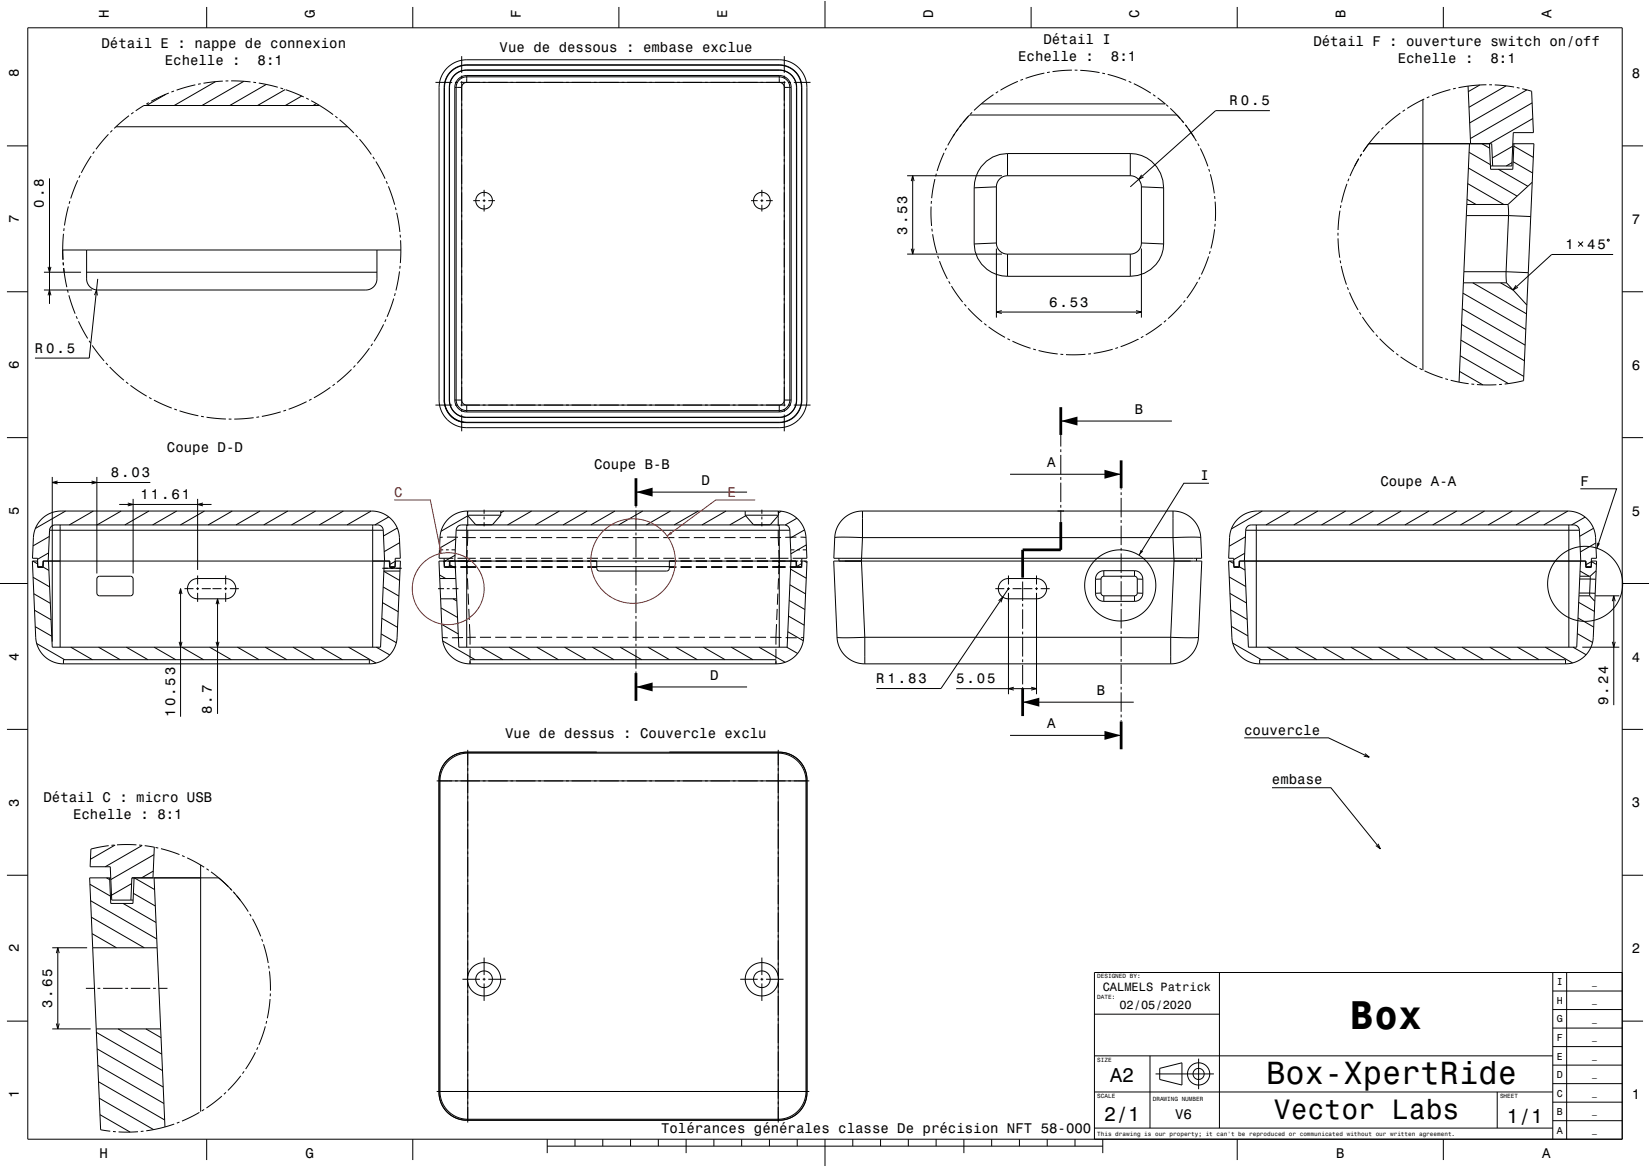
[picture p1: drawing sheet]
<svg xmlns="http://www.w3.org/2000/svg" width="594mm" height="420mm" viewBox="0 0 594 420" stroke-linecap="round" stroke-linejoin="round" font-family="sans-serif">
<g fill="none" stroke="#000" stroke-width=".36">
<path d="M10 10h574v400h-574zM74.4 2.5v7.5M148.6 2.5v7.5M222.8 2.5v7.5M297 0v10M371.2 2.5v7.5M445.4 2.5v7.5M519.6 2.5v7.5M51.8 38l-2.9 1.9M51.8 38h63.3M51.8 38h.1M53.6 36.9l-.9 .5"/>
<path d="M59.7 33.9l-7 4.1M60.8 33.5l-6.4 3M62.6 32.8l-.9 .3M70.3 30.5l-6.7 1.9M72.3 30.1l-1 .2M77.5 29.4l-14.8 8.6M80.2 29.2l-6.9 .8M82.2 29.1h-1M83.2 29.1l7 .4M87.8 29.3l-15.1 8.7M91.2 29.6l1 .1M93.2 29.9l6.8 1.5"/>
<path d="M95.9 30.4l-13.2 7.6M101 31.7l.9 .3M102.6 32.2l-9.9 5.8M102.9 32.3l6.5 2.6M108.6 34.6l-5.9 3.4M110.3 35.3l.8 .5M112 36.2l3.1 1.8M113.9 37.3l-1.2 .7M115.1 38l4.8 3.2M156.8 29.7h6M159.9 31.5h.1M159.9 31.5v112.5"/>
<path d="M160 31.5v112.5M161 24.4l1.4-1.1 1.8-1 3.6-.8h112.8l2 .2 1.9 .6 1.7 1 1.4 1.2 2.1 3.1 .8 3.7v112.7l-.2 2-.6 1.9-.9 1.6-1.3 1.6-3.1 2-3.7 .8h-112.7l-2-.2-1.9-.6-3.1-2.1-1.2-1.4-.9-1.8-.6-1.9-.2-2v-112.5l.7-3.7 .9-1.7zM161.7 31.5h.1M161.7 31.5v112.5M161.8 31.5v112.5M163.7 31.5v112.5M163.8 29.7h1M165.3 28.8l1.3-.9 1.4-.2h112.5a3.8 3.8 0 0 1 3.8 3.8v112.5a3.8 3.8 0 0 1-3.8 3.8h-112.5a3.8 3.8 0 0 1-3.8-3.8v-112.5l.3-1.5zM165.8 29.7h117M166.2 20.2v6M166.2 27.2v1M166.2 29.2v117"/>
<path d="M168 23.3a8.1 8.1 0 0 0-8.1 8.2M168 25.2a6.3 6.3 0 0 0-6.3 6.3M168 25.3a6.2 6.2 0 0 0-6.2 6.2M168 23.5a8 8 0 0 0-8 8M168 27.2a4.3 4.3 0 0 0-4.3 4.3M168 27.2v2.5l-1.3 .5-.5 1.3h-2.5M168 23.3v.2M168 25.2v.1M168 27.2h112.5M168 23.3h112.5M168 25.2h112.5M168 25.3h112.5"/>
<path d="M168 23.5h112.5M280.5 27.2a4.3 4.3 0 0 1 4.3 4.3M280.5 23.3a8.1 8.1 0 0 1 8.2 8.2M280.5 25.2a6.3 6.3 0 0 1 6.3 6.3M280.5 25.3a6.2 6.2 0 0 1 6.2 6.2M280.5 23.5a8 8 0 0 1 8 8M280.5 27.2v2.5h.6a1.8 1.8 0 0 1 1.2 1.8h2.5M280.5 23.3v.2M280.5 25.2v.1M282.3 20.2v6M282.3 27.2v1M282.3 29.2v117"/>
<path d="M283.8 29.7h1M284.8 31.5v112.5M285.8 29.7h6M286.7 31.5h.1M286.7 31.5v112.5M286.8 31.5v112.5M288.5 31.5h.2M288.5 31.5v112.5M288.7 31.5v112.5M353.3 37.4l-2.6 2.3M353.3 37.4h66.2M357.7 34.1l-4.4 3.3"/>
<path d="M359.3 33l-.8 .5M366.4 29.3l-6.2 3.1M368.3 28.5l-.9 .4M376 26.3l-6.8 1.9M377.9 25.9l-1 .2M385.9 25.2l-7 .6M386.9 25.2l1 .1M388.9 25.3l6.9 .8M396.8 26.3l1 .2M398.8 26.8l6.6 2.1M406.3 29.3l1 .4M408.2 30.1l6.1 3.4"/>
<path d="M415.1 34.1l.8 .5M416.7 35.2l2.8 2.2M419.5 37.4h.1M419.8 37.7l.8 .6M421.3 39l4.8 5.1M457.2 39.8h-19.6l-30.7 27.5M505.8 39.5l-.9 .6M512.2 35.9v97.3M512.7 35.6l-6.1 3.4M514.6 34.8l-1 .4M522.1 32.2l-6.6 2.2M524.1 31.8l-1 .2"/>
<path d="M528.5 31l-3.4 .6M528.5 31l.9 20.7M532.7 30.6l-4.1 2.4M535.1 30.5l-6.6 .5M536.1 30.5h1M538.1 30.6l7 .7M542.2 30.9l-13.4 7.7M546 31.5l1 .2M548 31.9l3.4 .9 .6 14.9h-7.2l-.5 12h-7.7M549.7 32.4l-20.6 11.8M551.6 37l-22.3 12.9M2.5 52.5h7.5"/>
<path d="M32.8 56.2l-3.5 6M34 54.5l-.6 .8M39 48.3l-4.5 5.4M40.4 46.9l-.7 .7M41.7 45.6h83.4M46.4 41.6l-5.3 4.6M48 40.4l-.8 .6M120.7 41.9l.8 .6M122.3 43.1l5.1 4.8M128.1 48.6l.7 .7M129.4 50.1l4.3 5.5M134.2 56.5l.6 .8"/>
<path d="M135.3 58.1l3.3 6.2M339.9 55l-2.5 6.5M340.7 53.2l-.4 .9M342.9 49.3v.1M343.7 48.2l-.6 .8M344.9 46.4l-3.7 5.9M346.1 44.8l-.6 .8M348.6 41.9l-4.4 5.5M350 40.4l-.7 .8M362.7 55.3a12.1 12.1 0 0 0-12 12.3M362.7 55.3v7.9M362.7 55.3h44.2"/>
<path d="M406.9 55.3a12.1 12.1 0 0 1 12 12.3M406.9 55.3v7.9M424.9 42.7l-1.2-1.3h-74.7l-2.3 2.6M425.5 43.4l.7 .8M426.7 44.9l.6 .8M426.8 45l3.9 5.8M427.9 46.5l2 2.9M431.2 51.7l.5 .8M432.1 53.4l2.7 6.5M487.7 59.7l1.4-2.6-3.1 6.3M490.2 55.4l-.5 .9M492.8 51.7l-2.1 2.9"/>
<path d="M492.8 51.7h44.2l.4 8M496.6 47.2l-3.8 4.5M498 45.8l-.7 .7M504.1 40.7l-5.4 4.4M528.9 54.8l7.6 4.5M529 51.7l-2 46.1M533.5 51.7l2.8 1.6M536.2 51.7l.4 9.2h8l.4-9.2M544.3 58.5l-2 1.2M544.6 52.6l-7.4 4.3M544.6 51.7h7.6l-.6 13.9M544.7 58.2l7 4.1"/>
<path d="M545 52.6l7 4M551.8 42.7l-15.7 9M584 52.5h7.5M24.6 74.3l-1.4 6.9M25.2 72.4l-.3 .9M28 64.9l-2.5 6.5M28.8 63.1l-.4 .9M139 65.2l.4 .9M139.8 67.1l2.3 6.6M142.3 74.6l.3 1M142.8 76.6l1.2 6.9M170.4 72.2h2.4"/>
<path d="M173.8 72.2h1M174.3 68.3v2.4M174.3 71.7v1M174.3 73.7v2.4M175.8 72.2h2.4M270.4 72.2h2.4M273.8 72.2h1M274.3 68.3v2.4M274.3 71.7v1M274.3 73.7v2.4M275.8 72.2h2.4M326.6 63.2h34.1"/>
<path d="M328 65.2l.6-2 .5 2M328.6 63.2v28.3M335.2 74.3l.2 7M335.3 72.3l-.1 1M336.6 64.4l-1.2 6.9M337.1 62.5l-.3 1M350.7 67.6v20.2M358.7 67.3v20.2M358.7 67.3l-8 .3M362.7 63.2a4 4 0 0 0-4 4.1M362.7 63.2h44.2M406.9 63.2a4 4 0 0 1 4 4.1"/>
<path d="M410.9 67.3v20.2M410.9 67.3l8 .3M411 62.9l-1.1 1.7 1.8-.9M418.9 67.6v20.2M435.2 60.8l.2 1M435.7 62.7l1.4 6.9M437.3 70.6l.1 1M437.5 72.6v7M482.4 75.8l-.7 7M482.7 73.9l-.1 .9M484.9 66.2l-2 6.7M485.6 64.3l-.4 .9"/>
<path d="M527.9 77.6h15.2M528.1 73.6h14.8M528.1 71.7l3.3 1.9M528.4 66.1l13 7.5M528.6 60.5l17.6 10.1M539.4 60.9l10.6 6.1M542.9 73.6l.2 4M543.1 77.6l-.9 20.2M543.1 77.6l8 .3M551.6 65.6l-8.7 8M551.6 65.6l-1.9 44.2M15.8 98h13.4"/>
<path d="M22.6 90l.1 3.5M22.6 90h121.7M22.7 94.5l.1 1M22.8 84.1l-.2 5.9M23.1 82.2l-.1 .9M23.1 98l-.2-1.5 1.2 6.9M31.2 90v10.4a4 4 0 0 0 4 4h96.5a4 4 0 0 0 4-4v-10.4M31.2 98h104.5M143.8 97.7l-1.3 6.9M144 95.7l-.1 1M144.1 84.5v1M144.2 86.5l.1 3.5"/>
<path d="M144.3 90l-.2 4.7M326.6 91.5h34.1M328 89.5l.6 2 .5-2M335.5 82.3l.1 1M335.7 84.3l1.6 6.8M337.6 92.1l.3 .9M338.2 94l2.9 6.4M350.7 87.8a11.9 11.9 0 0 0 12 11.6M358.7 87.5a4 4 0 0 0 4 4M358.7 89.5v24.8M358.7 87.5l-8 .3M362.7 91.5h44.2"/>
<path d="M362.7 91.5v7.9M362.7 99.4h44.2M406.9 91.5v7.9M410.9 87.5a4 4 0 0 1-4 4M410.9 89.5v24.8M410.9 87.5l8 .3M418.9 87.8a11.8 11.8 0 0 1-12 11.6M432 99.7l-.4 .9M435.1 92.3l-2.6 6.5M435.7 90.4l-.3 .9M437.2 82.6l-1.3 6.8M437.4 80.6l-.1 1"/>
<path d="M481.7 83.8v1M481.7 85.8l.6 6.9M482.5 93.7l.1 1M482.8 95.7l1.9 6.7M527 97.8l-.2 4M527 97.8h15.2M542.2 97.8l.1 4M542.2 97.8l8 .3M568.1 87l1.8 1.7M569.9 87l-1.8 1.7M578.6 86.3l.5-.2 .2 .5-.4 .2zM580.7 91.6h-22.1l-13.9 12.7"/>
<path d="M2.5 105h7.5M15.8 104.4h17.4M24.3 104.3l.2 1M24.8 106.3l2.3 6.6M27.4 113.8l.4 .9M28.2 115.6l3.4 6.2M138.1 116.7l-3.4 6.1M139 114.9l-.5 .9M141.7 107.4l-2.3 6.6M142.3 105.5l-.3 1M341.5 101.2l.5 .9M342.5 103l4 5.7"/>
<path d="M347.2 109.5l.6 .7M348.5 111l5.1 4.8M354.3 116.4l.8 .7M355.9 117.7l5.9 3.7M358.7 112.3h52.2M360.6 111.8l-1.9 .5 1.9 .5M409 111.8l1.9 .5-1.9 .5M418.2 116.6l-5.7 4M419.8 115.3l-.8 .7M425.4 109.7l-4.9 5M426.7 108.1l-.7 .8M431.1 101.4l-3.8 5.9"/>
<path d="M485.1 103.4l.3 .9M485.8 105.2l3.1 6.3M489.4 112.4l.5 .8M490.5 114.1l4.2 5.6M526.2 116.8l22.6 13M526.4 111.1l22.6 13.1M526.7 105.5l22.6 13.1M526.8 101.8l-1.5 35.7M526.8 101.8h15.5M530.2 101.8l19.3 11.1M540.2 101.8l4.6 2.6M542.3 101.8l7.4 8"/>
<path d="M545.8 102.7l-1.1 1.6 1.8-.9M549.7 109.8l-1.2 27.2-6.8 1.2M584 105h7.5M32.1 122.7l.5 .8M33.2 124.3l4.3 5.6M38.1 130.6l.7 .7M39.5 132.1l5.1 4.7M45.4 137.5l.8 .6M47 138.7l5.8 3.9M118.9 139.4l-5.9 3.8M120.5 138.2l-.8 .6M126.5 133l-5.2 4.6"/>
<path d="M127.9 131.5l-.7 .7M133 125.3l-4.4 5.5M134.1 123.7l-.5 .8M362.7 121.9l.9 .5M364.5 122.8l6.5 2.5M372 125.6l.9 .3M373.9 126.2l6.9 1.2M381.8 127.5l1 .1M390.8 127.5l-7 .1M392.7 127.3l-1 .1M400.6 125.7l-6.9 1.5M402.5 125.1l-1 .3"/>
<path d="M409.8 122l-6.4 2.8M411.6 121.1l-.9 .4M495.3 120.4l.7 .8M496.7 121.9l5.1 4.7M502.6 127.2l.8 .6M504.2 128.4l6 3.7M511 132.6l.9 .4M512.8 133.5l6.6 2.5M520.3 136.3l1 .3M522.2 136.8l3.1 .7M525.3 137.5l3.4 .6M525.4 133.7l8.4 4.8"/>
<path d="M525.7 128l17.3 10M525.9 122.4l22.7 13.1M529.7 138.2l1 .1M531.7 138.4l7 .1M540.7 138.3l-1 .1M2.5 157.5h7.5M53.7 143.1l.8 .4M55.4 144l6.4 2.9M62.7 147.2l1 .3M64.6 147.9l6.8 1.7M72.4 149.8l1 .2M74.4 150.2l6.9 .6"/>
<path d="M82.3 150.8h1M91.3 150.3l-7 .5M93.3 150l-1 .2M101.1 148.2l-6.8 1.7M103 147.6l-1 .3M110.4 144.6l-6.5 2.7M112.1 143.6l-.8 .5M156.8 145.8h6M159.9 144a8.1 8.1 0 0 0 8.1 8.1M159.9 144h.1M160 144a8 8 0 0 0 8 8M161.7 144a6.3 6.3 0 0 0 6.3 6.3"/>
<path d="M161.7 144h.1M161.8 144a6.2 6.2 0 0 0 6.2 6.2M163.7 144a4.3 4.3 0 0 0 4.3 4.3M163.7 144h2.5l.6 1.3 1.2 .5v2.5M163.8 145.8h1M165.8 145.8h117M166.2 147.2v1M166.2 149.2v6M168 150.2v.1M168 152v.1M168 148.3h112.5M168 152.1h112.5"/>
<path d="M168 150.3h112.5M168 150.2h112.5M168 152h112.5M280.5 150.2v.1M280.5 152v.1M282.3 147.2v1M282.3 149.2v6M283.8 145.8h1M284.8 144a4.3 4.3 0 0 1-4.3 4.3M284.8 144h-2.5l-.2 .8a1.8 1.8 0 0 1-1.6 1v2.5M285.8 145.8h6M286.7 144h.1"/>
<path d="M286.7 144a6.2 6.2 0 0 1-6.2 6.2M286.8 144a6.3 6.3 0 0 1-6.3 6.3M288.5 144a8 8 0 0 1-8 8M288.5 144h.2M288.7 144a8.1 8.1 0 0 1-8.2 8.1M381.9 156.5v4.2M381.9 151.5h40M584 157.5h7.5M18.8 171.7v59.2M34.9 171.7v34.7M47.9 179.6v26.8M71.1 179.6v25.5"/>
<path d="M228.9 177.1h40M363.6 170.7h40M381.9 161.7v1M381.9 163.7v7M381.9 171.7v1M381.9 173.7v7M403.6 175.7v.5M403.6 177.2v1M403.6 179.2v7M435.2 173.9h-9l-16.1 25.9M568.9 175.9h13.1l-7.1 21.4M17.5 199l-4 2.3"/>
<path d="M17.7 193.1l-5.8 3.4M17.8 190.8l.7-1.3 1.3-.6h116.2l1.4 .6 .6 1.3M17.8 190.8h120.2M17.8 190.8l-.4 11.1M21.6 188.9v44M23.6 183.9l-10.9 6.3M33.6 183.9l-8.7 5M43.6 183.9l-8.7 5M53.6 183.9l-8.7 5M63.6 183.9l-8.7 5M73.6 183.9l-8.7 5M83.6 183.9l-8.7 5"/>
<path d="M93.6 183.9l-8.7 5M103.6 183.9l-8.7 5M113.6 183.9l-8.7 5M123.6 183.9l-8.7 5M133.6 183.9l-8.7 5M134.2 188.9v44M138 190.8l.5 11.1M139.9 186l-5 2.9M143 190l-4.9 2.9M143.9 195.3l-5.6 3.2M158.2 197.9h1.4M158.4 193.5l-.3 7.4h5.1"/>
<path d="M159.4 193.3l-1 .2M160.6 197.9h1M160.9 193.3l4 .1M162.6 197.9h1.3M163.8 199.8l-3.9 2.3M164.1 193.9l-5.9 3.4M164.2 190.8l.6-1.3 1.4-.6h116.2l1.3 .6 .6 1.3M164.2 190.8h120.1M164.2 190.8l-.5 11.1M166.4 193.4l2 .1M168 188.9v44M168.2 198l-.1 2.9"/>
<path d="M168.3 183.9l-3.7 .8-3.1 2-2.2 3-.6 1.9-.3 1.9M168.3 183.9h112M168.3 185.4h12M168.3 185.4l3 3.5M168.3 183.9v1.5M168.4 193.5h2.9M168.4 183.9v.9M168.4 185.8v3.5M168.4 190.8v2.7M168.4 193.5l-.1 3M168.4 185.6l-9.6 5.6M171.3 188.9h.1"/>
<path d="M172.8 193.5h4M174.3 183.4v1.5M174.3 185.9v1M174.3 187.9v1.5M177.3 188.9h.1M178.3 193.5h4M180.3 185.4l-3 3.5M180.3 183.9v1.5M181.4 183.9l-1.1 .7M183.8 193.5h4M189.3 193.5h4M191.4 183.9l-8.7 5"/>
<path d="M194.8 193.5h4M200.3 193.5h4M201.4 183.9l-8.7 5M205.8 193.5h4M211.3 193.5h4M211.4 183.9l-8.7 5M216.8 193.5h4M221.4 183.9l-8.7 5M222.3 193.5h4M227.8 193.5h4M228.9 182.1v.6M228.9 183.7v7"/>
<path d="M228.9 191.7v1M228.9 193.7v7M231.4 183.9l-8.7 5M233.3 193.5h4M238.8 193.5h4M241.4 183.9l-8.7 5M244.3 193.5h4M249.8 193.5h4M251.4 183.9l-8.7 5M255.3 193.5h4M260.8 193.5h4M261.4 183.9l-8.7 5"/>
<path d="M266.3 193.5h4M268.3 185.4h12M268.3 183.9v1.5M268.3 185.4l3 3.5M268.4 185.6l-5.7 3.3M271.3 188.9h.1M271.8 193.5h4M274.3 183.4v1.5M274.3 185.9v1M274.3 187.9v1.5M277.3 193.5h2.9M277.3 188.9h.1"/>
<path d="M280.2 183.9v.9M280.2 185.8v3.5M280.2 190.8v2.7M280.2 193.5l.1 3M280.3 183.9l1.9 .2 1.9 .6 3.1 2.1 2.1 3.1 .9 3.6M280.3 183.9v1.5M280.3 185.4l-3 3.5M280.4 198l.1 2.9M280.5 188.9v44M281.2 193.4l-1 .1M281.3 184l-1 .6M284.3 190.8l.5 11.1"/>
<path d="M284.6 197.9h1.4M286.7 193.3l-4 .1M286.9 186.5l-4.2 2.5M287 197.9h1M288.2 193.3l2 .2M289 197.9h1.4M289.6 190.7l-5.1 3M290.2 193.5l.3 7.4h-5.1M290.3 196.1l-5.6 3.2M300.5 193.5h10M300.5 193.5l-.3 7.4h132.4l-.3-7.4M310.5 183.9l-3.7 .7-3.1 2-1.3 1.5-1 1.7-.9 3.7"/>
<path d="M310.5 183.9h111.8M310.5 183.9v9.6M310.5 193.5h111.8M310.5 193.5l-.4 8.4 1.2 27.5M381.9 181.7v1M381.9 183.7v4.2M403.6 187.2v1M403.6 189.2v7M403.6 197.2v1M403.6 199.2v7M422.3 183.9l3.7 .7 3.1 2 1.3 1.5 1 1.8 .9 3.6M422.3 193.5h10"/>
<path d="M422.3 183.9v9.6M422.3 193.5l.3 8.4-1.2 27.5M448.1 199.1l-3.9 2.3M448.4 193.2l-5.9 3.4M448.5 190.8l.6-1.3 1.4-.6h116.1l1.4 .6 .6 1.3M448.5 190.8l-.5 11.1M448.5 190.8h120.1M452.3 188.9v44M454.4 183.9l-11.1 6.5M464.4 183.9l-8.6 5M474.4 183.9l-8.6 5M484.4 183.9l-8.6 5"/>
<path d="M494.4 183.9l-8.6 5M504.4 183.9l-8.6 5M514.4 183.9l-8.6 5M524.4 183.9l-8.6 5M534.4 183.9l-8.6 5M544.4 183.9l-8.6 5M554.4 183.9l-8.6 5M564.4 183.9l-113.5 .2-2.6 .8-2.5 1.7-1.8 2.3-1.1 2.6-.6 9.4h1.8l.2 3h1.9M564.4 183.9l3 .5 2.9 1.4 2.1 2.1 1.5 2.9 .5 2.4 .3 7.7h-1.8l-.1 3h-1.9M564.4 183.9l-8.6 5M564.8 188.9v44M568.6 190.8l.5 11.1"/>
<path d="M570.6 186.1l-4.8 2.8M573.7 190.1l-5 2.9M574.5 195.4l-5.6 3.2M0 210h10M11.8 201.9l1.7 1M11.9 207.8l6 3.4M12.2 213.7l5.9 3.4M12.4 219.6l6 3.5M13.5 201.9l.1 2.3h2l.1-2.3M13.6 201.9h-1.9l1.2 27.5 .2 1.9 1.3 3 2.4 2.6 2.8 1.5 3.2 .5M15.4 203.9l.1-2h124.9v2M15.6 204.1l2 1.2"/>
<path d="M15.6 203.9h-2l-.1-3h-1.8l.3-7.7 .5-2.4 1.5-2.9 2.2-2.1 2.9-1.4 2.9-.5 113.6 .2 2.8 .9 2.2 1.6 1.9 2.4 1 2.5 .6 9.4h-1.8l-.1 3h-2M17.5 201.9l1.3 31h118.2l1.4-31M35.2 207.7l.7-.3 11.6 .1 .4 .9-.1 5.6-.9 .4-11.6-.1-.4-.9v-5.1zM66.4 211.9h3.2M68.5 209.4l1.2-.9 1.2-.3h10.3a3.6 3.6 0 0 1 3.7 3.7 3.6 3.6 0 0 1-3.7 3.6h-10.1a3.6 3.6 0 0 1-3.3-2.2 3.6 3.6 0 0 1 .7-3.9zM70.6 211.9h1M71.1 207.1v3.3M71.1 211.4v1M71.1 213.4v3.2M72.6 211.9h3.3M76.5 211.9h3.2M80.7 211.9h1"/>
<path d="M81.2 207.1v3.3M81.2 211.4v1M81.2 213.4v3.2M82.7 211.9h3.3M137.6 204.5h7M137.7 216.9l5.7 3.3M137.9 211.3l5.7 3.2M138.2 205.6l5.7 3.3M138.2 205.5h5.8M140.2 201.9l.1 2.3h2l.1-2.3M142.3 202l-1.9 1.1M142.3 201.9h1.9l-1.2 27.5-.3 2-1.3 2.9-2.2 2.4-2.8 1.6-3.4 .6"/>
<path d="M157.7 211.9h2.2M158.2 206.9l2.2 1.3M158.3 208.2h5.8M158.6 215.5h5.8M158.8 218.8l5.9 3.4M159.6 201.9l.2 .2M159.8 201.9l.1 2.3h4.3M159.9 200.9l.1 3h4.2M160.9 211.9h1M161.8 201.9l-.1 2M162 203.3l1.9 1.2M162 201.9l-.1 2.3"/>
<path d="M162.9 211.9h2.1M163.1 215.5l1.4 .8M163.8 201.9l1.4 31h118.2l1.3-31M164.7 200.9h6.6M165.7 204.2h5.7M165.7 203.9h5.7M168 201.9l.2 4.8M168.3 208.1l.2 4M168.5 213.6l.2 4M168.8 219.1l.1 4M172.8 200.9h4M172.9 203.9h4"/>
<path d="M172.9 204.2h4M178.3 200.9h4M178.4 203.9h4M178.4 204.2h4M183.8 200.9h4M183.9 203.9h4M183.9 204.2h4M189.3 200.9h4M189.4 203.9h4M189.4 204.2h4M194.8 200.9h4M194.9 203.9h4"/>
<path d="M194.9 204.2h4M200.3 200.9h4M200.4 203.9h4M200.4 204.2h4M205.8 200.9h4M205.9 203.9h4M205.9 204.2h4M211.3 200.9h4M211.4 203.9h32.1M211.4 204.2h3.4M214.8 201.9l.1 2.9 .4 .6 .5 .1h24.4l.7-.7 .1-2.9M216.8 200.9h4"/>
<path d="M222.3 200.9h4M227.8 200.9h4M228.9 201.7v1M228.9 203.7v7M228.9 211.7v1M228.9 213.7v7M233.3 200.9h4M238.8 200.9h4M241 204.2h2.5M244.3 200.9h4M245 203.9h4M245 204.2h4"/>
<path d="M249.8 200.9h4M250.5 203.9h4M250.5 204.2h4M255.3 200.9h4M256 203.9h4M256 204.2h4M260.8 200.9h4M261.5 203.9h4M261.5 204.2h4M266.3 200.9h4M267 203.9h4M267 204.2h4"/>
<path d="M271.8 200.9h4M272.5 203.9h4M272.5 204.2h4M277.3 200.9h6.6M278 203.9h4.8M278 204.2h4.8M279.8 219.1l-.2 4M280 213.6l-.2 4M280.3 208.1l-.2 4M280.5 201.9l-.2 4.8M284.1 216.1l5.7 3.3M284.4 210.5l5.6 3.2"/>
<path d="M284.6 204.8l5.7 3.3M286.5 201.9l.1 2.3M286.7 201.9l.1 2M287.4 201.9h-129.4l1.2 27.5M288 201.9h2.5l-1.2 27.5M288.6 202.9l-1.8 1M288.7 200.9l-.2 3h-4.2M288.7 201.9l-.1 2.3h-4.3M289.5 201.9l1 .6M302 200.9v1M358.3 211.9h3.2M359.5 216.2l1.5-1.3-.7 1.9"/>
<path d="M360.4 209.4l1.2-.9 1.2-.3h10.3a3.6 3.6 0 0 1 3.7 3.7 3.6 3.6 0 0 1-3.7 3.6h-10.1a3.6 3.6 0 0 1-3.3-2.2 3.6 3.6 0 0 1 .7-3.9zM362.5 211.9h1M363 207.1v3.3M363 211.4v1M363 213.4v36.5M363 211.9l-24.2 35.9h-23.3M364.5 211.9h3.3M368.2 207.9v.4M368.2 209.3v7M368.2 217.3v1M368.2 219.3v7M368.4 211.9h3.2"/>
<path d="M372.6 211.9h1M373.1 207.1v3.3M373.1 211.4v1M373.1 213.4v36.5M374.6 211.9h3.3M394.4 213.5a2.98 2.98 0 0 0 3 2.9M394.4 208.5v5M396.4 213.4l.2 .7 .8 .3M396.4 208.4v5M396.4 208.4l-2 .1M396.4 213.4l-2 .1M397.4 207.4l-.7 .3-.3 .7"/>
<path d="M397.4 205.4a3 3 0 0 0-3 3.1M397.4 214.4h11M397.4 216.4h11M397.4 205.4h11M397.4 207.4h11M397.4 205.4v2M397.4 214.4v2M403.6 207.2v1M403.6 209.2v7M403.6 217.2v1M403.6 219.2v7M408.4 205.4a3 3 0 0 1 3 3.1"/>
<path d="M408.4 207.4l.8 .3 .2 .7M408.4 205.4v2M408.4 214.4v2M409.4 213.4l-.3 .8-.7 .2M409.4 208.4v5M409.4 213.4l2 .1M409.4 208.4l2 .1M411.4 213.5a2.96 2.96 0 0 1-3 2.9M411.4 208.5v5M430.8 200.9l-.1 1M442.5 207.7l6 3.4M442.6 201.9l1.5 .9"/>
<path d="M442.8 213.6l5.9 3.4M443 219.5l6 3.4M444.1 201.9l.1 2.3h2l.1-2.3M444.2 201.9h-1.9l1.2 27.5 .3 1.9 1.2 3 2.4 2.6 2.9 1.5 3.2 .5M446 203.9l.1-2h124.9l.1 2M446.2 204l2 1.2M448.1 201.9l1.3 31h118.2l1.4-31M568.3 216.8l5.7 3.2M568.4 214.4h3.9M568.5 213.4h3.8M568.7 208.4h3.8M568.7 207.4h3.7"/>
<path d="M568.8 205.5l3.3 1.9M570.8 201.9l.1 2.3h2l.1-2.3M572.3 213.4v1M572.3 213.4l2 .1M572.3 214.4l1.8 2M572.4 207.4l.1 1M572.5 208.4l-.2 5M572.5 208.4l2 .1M572.9 202.1l-1.9 1.1M572.9 201.9h1.9l-.7 14.5M573 202.1l1.7 1.1M574.1 216.4l-.6 13.5-.9 3.3-1.5 2.3-2.1 1.8-2.7 1.2-2.7 .4"/>
<path d="M574.3 214.4h8.7M574.6 205.4l-2.2 2M580.4 216.4l.6-2 .5 2M581 214.4v39.4M584 210h10M12.7 225.5l5.9 3.5M13.2 231.6l10.1 5.8M22.8 238.9h110.2M22.8 238.9v-1.5h110.2v1.5M25.5 232.9l7.8 4.5M35.5 232.9l7.8 4.5M45.5 232.9l7.8 4.5"/>
<path d="M55.5 232.9l7.8 4.5M65.5 232.9l7.8 4.5M75.5 232.9l7.8 4.5M85.5 232.9l7.8 4.5M95.5 232.9l7.8 4.5M105.5 232.9l7.8 4.5M115.5 232.9l7.8 4.5M125.5 232.9l9.9 5.7M135.5 232.9l4.8 2.8M137.2 228.2l5.5 3.1M137.5 222.5l5.6 3.3M159 224.7l6 3.4"/>
<path d="M159.2 229.4l2 .1M159.2 229.4l.9 3.6 1 1.7 1.3 1.5 3.1 2 3.7 .7M159.4 230.7l11.6 6.7M166.7 229.5h-4M169 224.6l.2 4.8M169.2 229.4h-1M169.2 238.9h110.1M169.2 229.4h2.1M169.2 238.9v-1.5h110.1v1.5M169.2 229.4v2.6M169.2 233.5v3.6M172.8 229.4h4"/>
<path d="M173.2 232.9l7.8 4.5M178.3 229.4h4M183.2 232.9l7.8 4.5M183.8 229.4h4M189.3 229.4h4M193.2 232.9l7.8 4.5M194.8 229.4h4M200.3 229.4h4M203.2 232.9l7.8 4.5M205.8 229.4h4M211.3 229.4h4M213.2 232.9l7.8 4.5"/>
<path d="M216.8 229.4h4M222.3 229.4h4M223.2 232.9l7.8 4.5M227.8 229.4h4M228.9 221.7v1M228.9 223.7v7M228.9 231.7v1M228.9 233.7v7M233.2 232.9l7.8 4.5M233.3 229.4h4M238.8 229.4h4M243.2 232.9l7.8 4.5"/>
<path d="M244.3 229.4h4M249.8 229.4h4M253.2 232.9l7.8 4.5M255.3 229.4h4M260.8 229.4h4M263.2 232.9l7.8 4.5M266.3 229.4h4M271.8 229.4h4M273.2 232.9l9.5 5.5M277.3 229.4h2M279.3 229.4h2M279.3 229.4v2.6"/>
<path d="M279.3 233.5v3.6M279.5 224.6l-.2 4.8M282.8 229.5h4M283.2 232.9l3.9 2.3M283.6 227.4l5.6 3.2M283.9 221.7l5.6 3.3M289.3 229.4l-1 .1M289.3 229.4l-.7 3.4-1 1.7-1.3 1.6-3.1 2-1.9 .6-2 .2M301.3 229.4l.3 1.9 .7 1.9 2.2 3 3.1 2 3.7 .7M301.3 229.4h10M301.3 229.4l-1.2-27.5h132.5l-1.2 27.5M311.3 238.9h110.1"/>
<path d="M311.3 229.4v9.5M311.3 229.4h110.1M368.2 227.3v1M368.2 229.3v7M368.2 237.3v1M368.2 239.3v7M403.6 227.2v1M403.6 229.2v7M403.6 237.2v1M403.6 239.2v7M421.4 229.4h10M421.4 229.4v9.5"/>
<path d="M431.4 229.4l-.8 3.6-1 1.7-1.3 1.5-1.6 1.2-1.8 .9-3.5 .6M443.3 225.4l6 3.5M443.8 231.5l10.3 5.9M453.5 238.9h110.1M453.5 238.9v-1.5h110.1v1.5M456.3 232.9l7.8 4.5M466.3 232.9l7.8 4.5M476.3 232.9l7.8 4.5M486.3 232.9l7.8 4.5M496.3 232.9l7.8 4.5M506.3 232.9l7.8 4.5M516.3 232.9l7.8 4.5"/>
<path d="M526.3 232.9l7.8 4.5M536.3 232.9l7.8 4.5M546.3 232.9l7.8 4.5M556.3 232.9l9.8 5.7M566.3 232.9l4.7 2.7M567.8 228l5.5 3.2M568.1 222.4l5.6 3.3M569.6 232.9h13.4M580.4 231l.6 1.9 .5-1.9M228.9 241.7v.5M228.9 247.2h40M344.2 247.9h28.9"/>
<path d="M365 247.3l-2 .6 2 .5M368.2 247.3v.4M368.2 252.7h39.9M371.2 247.3l1.9 .6-1.9 .5M403.6 247.2v1M403.6 249.2v7M403.6 257.2v1M403.6 259.2v.5M2.5 262.5h7.5M168 270.7l-3.6 .7-1.8 .9-1.6 1.3-1.3 1.6-.9 1.7-.6 1.9-.2 1.9M168 270.7h112.5M168.1 270.7l-2 .2-1.9 .6-1.8 1-1.4 1.2-1.3 1.5-.9 1.8-.6 1.9-.1 1.8"/>
<path d="M168.1 270.7l.3 .4M168.4 271.1l-2 .2-1.9 .6-3.1 2-1.3 1.6-.9 1.7-.6 1.9-.2 1.9M168.4 269.9v134.1M168.4 271.1h111.8M214.8 270.7h.1M241 270.7h.1M280.2 271.1l1.9 .1 1.9 .6 1.8 1 1.5 1.3 2.1 3.1 .6 1.9 .2 1.9M280.2 269.9v134.1M280.5 270.7l1.8 .2 1.9 .6 1.8 .9 1.6 1.3 2.1 3.1 .6 1.9 .2 2M280.5 270.7l-.3 .4M280.5 270.7l1.9 .2 1.9 .5 1.8 .9 1.5 1.3 1.2 1.4 .9 1.8 .6 1.9 .2 2M363.6 264.7h40"/>
<path d="M447.9 265.6h30.3l14.7 6.9M491.4 271.2l1.5 1.3-1.9-.4M584 262.5h7.5M157.2 281h134.1M158 280.7l.1 113.2 .9 3.6 2.1 2.9 3.2 2.1 3.6 .7h112.9l3.6-.8 1.8-1 1.4-1.1 2.1-3.1 .8-3.7v-112.8M158.1 280.7l.3 .3M158.4 281v111.8M290.2 281v111.8M290.5 280.7l-.3 .3M457.9 283.5h21.2l17.8 22M2.5 315h7.5M32.4 318.3l7.4 4.2"/>
<path d="M38.4 315.9l1.1 .7M39.1 304.4l-6.4 1.2-.3 6.3h7.3l.5 12h7.7M39.5 315.9l.4 9.2h8l.4-9.2M39.9 315.9h-7.6l2.3 54.4M41.1 304.1l-1 .1M41.5 304.1l-8.9 5.2M42.1 304.1h7M47.4 318l-7.3 4.2M48.4 315.9l7.3 4.2M50.1 304.1l1 .1M51.2 304.3l-13.3 7.6M52.1 304.4l3.5 .5"/>
<path d="M55.2 313.5l-4.2 2.4M55.4 307.6l-15.5 9M55.5 315.9l3.9 89.7M55.6 304.9h.1M55.6 304.9l-.5 11M56 305l1 .2M57.9 305.4l6.7 2.2M65.5 307.9l1 .4M67.4 308.7l6.1 3.4M72.2 311.3v88.8M74.3 312.7l.9 .5M76 313.8l2.7 2.1"/>
<path d="M78.7 315.9l3.5 3.2M78.7 315.9l4.6 4.3M78.7 315.9h-31.2l-.4 8M82.9 319.8l.7 .7M496.1 303.7l.8 1.8-1.6-1.2M584 315h7.5M32.6 324.2l23.8 13.7M32.9 330.1l19 11M33.1 336l8.8 5.1M44.3 325.1l11.9 6.9M48 321.5l7.9 4.6M83.9 320.9l.7 .8"/>
<path d="M84.2 321.3l2.3 2.6M85.2 322.4l4.2 5.7M89.9 328.9l.5 .9M90.9 330.7l3 6.3M94.2 337.9l.3 1M94.9 339.8l1.7 6.8M18.8 341.1h12.6M30.9 355.7h3.2M33.4 341.1h23.2M35.1 355.7h1M37.1 355.7h7M45.1 355.7h1"/>
<path d="M47.1 355.7h7M55.1 355.7h1M57.1 355.7h3.2M96.7 347.6l.2 1M97 349.6l.4 7M97.2 359.6l-1 6.9M97.3 357.6v1M166.5 352.4h6.3M173.8 352.4h1M174.3 344.6v6.3M174.3 351.9v1M174.3 353.9v6.3"/>
<path d="M175.8 352.4h6.3M266.5 352.4h6.3M273.8 352.4h1M274.3 344.6v6.3M274.3 351.9v1M274.3 353.9v6.3M275.8 352.4h6.3M439 350v56M559 356.7h25M559 350v60M564 350v60M584 350h-190v60"/>
<path d="M2.5 367.5h7.5M18.8 370.3h13.8M34.6 370.3l1.6 36.3 3.5 .5M34.6 370.3h23.2M34.7 371.6l23.8 13.7M35 377.5l23.8 13.7M42.5 370.3l15.7 9.1M52.5 370.3l5.5 3.2M92 378.7l-3.6 6.1M92.8 376.9l-.4 .9M95.5 369.4l-2.3 6.6M96 367.5l-.2 .9"/>
<path d="M394 365h45M559 376.7h25M559 370h25M559 363.3h25M584 367.5h7.5M35.2 383.4l23.8 13.7M35.5 389.3l23.8 13.8M35.7 395.3l19.6 11.2M73.5 399.3l-.9 .5M79.9 394.5l-5.6 4.3M81.3 393.1l-.7 .7M86.7 387.2l-4.6 5.2"/>
<path d="M87.9 385.6l-.6 .8M157.2 392.8h134.1M158.4 392.8l-.3 .4v.5l.5 2.6 .9 2.1 1.3 1.6 1.5 1.3 1.8 1 1.9 .6 2.1 .2M158.4 392.8l.7 3.7 .9 1.8 1.3 1.5 1.5 1.3 1.7 .9 2 .6 1.9 .2M290.2 392.8l.3 .4v.5l-.6 2.7-.9 2.1-1.3 1.5-1.4 1.3-1.9 1.1-1.9 .5-2 .2M290.2 392.8l-.2 2-.6 1.9-1 1.7-1.2 1.6-1.6 1.2-1.8 .9-3.6 .7M394 393h165M394 380h165M414 380v26M416 386.5h21M417.5 384.5l8-2v8l-8-2zM431.5 381v11"/>
<path d="M539 393v13M559 396.7h25M559 390h25M559 383.3h25M36 401.2l10.8 6.2M40.7 407.2l1 .1M49.7 407.3l-7 .1M51.7 407.1l-1 .1M59.4 405.6l-6.7 1.4M62.7 404.5l-3.3 1.1M64.6 403.8l-.9 .4M71.8 400.4l-6.3 3.1"/>
<path d="M74.4 410v7.5M148.6 410v7.5M168.1 403.1h112.4M168.4 402.8h111.8M168.4 402.8l-.3 .3M197 412.5h200M197 410v5M207 410v2.5M217 410v2.5M227 410v2.5M237 410v2.5M247 410v5"/>
<path d="M257 410v2.5M267 410v2.5M277 410v2.5M280.2 402.8l.3 .3M287 410v2.5M297 410v10M307 410v2.5M317 410v2.5M327 410v2.5M337 410v2.5M347 410v5M357 410v2.5"/>
<path d="M367 410v2.5M377 410v2.5M387 410v2.5M394 406h165M397 410v5M445.4 410v7.5M519.6 410v7.5M559 403.3h25"/>
<circle cx="174.3" cy="72.2" r="3"/>
<circle cx="274.3" cy="72.2" r="3"/>
<circle cx="403.3" cy="210.7" r="12.8"/>
<circle cx="570.6" cy="210.1" r="13.5"/>
<circle cx="174.3" cy="352.4" r="3"/>
<circle cx="174.3" cy="352.4" r="6"/>
<circle cx="274.3" cy="352.4" r="3"/>
<circle cx="274.3" cy="352.4" r="6"/>
<circle cx="431.5" cy="386.5" r="2"/>
<circle cx="431.5" cy="386.5" r="4"/>
</g>
<path d="M381.9 146.5v10M228.9 172.1v10M403.6 165.7v10M381.9 187.9v10h-13.7v10M228.9 242.2v10M368.2 247.7v10M403.6 259.7v10" fill="none" stroke="#000" stroke-width="1" stroke-linecap="butt"/>
<g fill="#000">
<path d="M381.9 151.5l6-1.6v3.2z" fill-rule="evenodd"/>
<path d="M228.9 177.1l6-1.6v3.2z" fill-rule="evenodd"/>
<path d="M397.6 169.1l6 1.6-6 1.6z" fill-rule="evenodd"/>
<path d="M410.6 197.9l.9 .6-1.4 1.3z" fill-rule="evenodd"/>
<path d="M575 195.3l1 .3-1.1 1.7z" fill-rule="evenodd"/>
<path d="M228.9 247.2l6-1.6v3.2z" fill-rule="evenodd"/>
<path d="M368.2 252.7l6-1.6v3.2z" fill-rule="evenodd"/>
<path d="M397.6 263.1l6 1.6-6 1.6z" fill-rule="evenodd"/>
</g>
<g fill="none" stroke="#f00" stroke-width=".36">
<path d="M271.9 179.9h-14.2l-17.6 13"/>
<circle cx="161.4" cy="211.9" r="12.9"/>
<circle cx="227.9" cy="201.9" r="15.2"/>
</g>
<path d="M0 0h594v420h-594" fill="none" stroke="#fff" stroke-width=".36"/>
<path d="M241.4 191.3l.6 .9-1.9 .7z" fill-rule="evenodd" fill="#f00"/>
<path d="M0 0h594v420h-594" fill="none" stroke="#fff" stroke-width=".36"/>
<path d="M141.9 179.9h13l3.9 19.3" fill="none" stroke="#f00" stroke-width=".36"/>
<path d="M157.9 197.4l1-.2-.1 2z" fill-rule="evenodd" fill="#f00"/>
<path d="M0 0h594v420h-594" fill="none" stroke="#fff" stroke-width=".36"/>
<g fill="none" stroke="#000" stroke-width=".36">
<path d="M17.8 64.2v45.2M17.3 96l.5 2 .5-2M17.3 106.3l.5-1.9 .5 1.9M34 106.2l.8-1.9 .3 2M35.2 100.4l-3.1 28.5h-19.5M18.8 173.6h35.3M20.7 173.1l-1.9 .5 1.9 .6M32.9 173.1l2 .5-2 .6M42.9 181.6h33.2M46 181l1.9 .6-1.9 .5M73.1 181l-2 .6 2 .5M64.5 213.8l.5-1.9 .5 1.9"/>
<path d="M65 211.9v46.1M77.8 217.4l.5-1.9 .5 1.9M78.3 215.5v41.4M64.5 231l.5 1.9 .5-1.9M77.8 231l.5 1.9 .5-1.9M20.3 343l.5-1.9 .5 1.9M20.8 341.1v29.2M20.3 368.4l.5 1.9 .5-1.9"/>
</g>
<text font-size="14.4" x="486" y="370.2">Box</text>
<text font-size="11.5" x="455.9" y="390.2">Box-XpertRide</text>
<text font-size="10.1" x="458.6" y="402.6">Vector Labs</text>
<g font-size="7.2">
<text x="399.7" y="389.3">A2</text>
<text x="397.5" y="403.3">2/1</text>
<text x="542.5" y="404.3">1/1</text>
</g>
<g font-size="5">
<text x="39.1" y="6.5" transform="rotate(-90 39.1 6.5)">H</text>
<text x="113.3" y="6.5" transform="rotate(-90 113.3 6.5)">G</text>
<text x="187.5" y="6.5" transform="rotate(-90 187.5 6.5)">F</text>
<text x="261.7" y="6.5" transform="rotate(-90 261.7 6.5)">E</text>
<text x="335.9" y="6.5" transform="rotate(-90 335.9 6.5)">D</text>
<text x="410.1" y="6.5" transform="rotate(-90 410.1 6.5)">C</text>
<text x="484.3" y="6.5" transform="rotate(-90 484.3 6.5)">B</text>
<text x="558.5" y="6.5" transform="rotate(-90 558.5 6.5)">A</text>
<text x="36.6" y="17.2">Détail E : nappe de connexion</text>
<text x="375.6" y="16">Détail I</text>
<text x="472.8" y="16.6">Détail F : ouverture switch on/off</text>
<text x="59.3" y="23.3">Echelle :</text>
<text x="92.7" y="23.3">8:1</text>
<text x="179.9" y="18.8">Vue de dessous : embase exclue</text>
<text x="366.5" y="22">Echelle :</text>
<text x="399.9" y="22">8:1</text>
<text x="503.2" y="22.6">Echelle :</text>
<text x="536.6" y="22.6">8:1</text>
<text x="6.8" y="27.8" transform="rotate(-90 6.8 27.8)">8</text>
<text x="587.5" y="28.1">8</text>
<text x="442.6" y="37.8">R 0.5</text>
<text x="15.8" y="74.7" transform="rotate(-90 15.8 74.7)">0.8</text>
<text x="6.8" y="80.3" transform="rotate(-90 6.8 80.3)">7</text>
<text x="587.5" y="80.6">7</text>
<text x="326.6" y="84.5" transform="rotate(-90 326.6 84.5)">3.53</text>
<text x="563.6" y="89.6">1</text>
<text x="571.4" y="89.6">45</text>
<text x="377.7" y="110.3">6.53</text>
<text x="12.6" y="126.9">R 0.5</text>
<text x="6.8" y="132.8" transform="rotate(-90 6.8 132.8)">6</text>
<text x="587.5" y="133.1">6</text>
<text x="408.6" y="148.9">B</text>
<text x="60.1" y="162.8">Coupe D-D</text>
<text x="39.9" y="171.7">8.03</text>
<text x="213.9" y="168.8">Coupe B-B</text>
<text x="376.9" y="168.1">A</text>
<text x="432.2" y="172.7">I</text>
<text x="50.5" y="179.6">11.61</text>
<text x="252.6" y="174.5">D</text>
<text x="496.9" y="174.8">Coupe A-A</text>
<text x="568.9" y="174.7">F</text>
<text x="6.8" y="185.3" transform="rotate(-90 6.8 185.3)">5</text>
<text x="587.5" y="185.6">5</text>
<text x="6.8" y="237.8" transform="rotate(-90 6.8 237.8)">4</text>
<text x="587.5" y="238.1">4</text>
<text x="255.6" y="244.6">D</text>
<text x="315.5" y="245.8">R 1.83</text>
<text x="344.2" y="245.9">5.05</text>
<text x="394.8" y="250.1">B</text>
<text x="63" y="258" transform="rotate(-90 63 258)">10.53</text>
<text x="76.3" y="256.9" transform="rotate(-90 76.3 256.9)">8.7</text>
<text x="579" y="253.8" transform="rotate(-90 579 253.8)">9.24</text>
<text x="376.9" y="262">A</text>
<text x="181.9" y="265.6">Vue de dessus : Couvercle exclu</text>
<text x="447.9" y="264.4">couvercle</text>
<text x="457.9" y="282.3">embase</text>
<text x="6.8" y="290.3" transform="rotate(-90 6.8 290.3)">3</text>
<text x="15.7" y="288.8">Détail C : micro USB</text>
<text x="587.5" y="290.6">3</text>
<text x="26.3" y="294.8">Echelle : 8:1</text>
<text x="6.8" y="342.8" transform="rotate(-90 6.8 342.8)">2</text>
<text x="587.5" y="343.1">2</text>
<text x="18.8" y="362.8" transform="rotate(-90 18.8 362.8)">3.65</text>
<text x="6.8" y="395.3" transform="rotate(-90 6.8 395.3)">1</text>
<text x="587.5" y="395.6">1</text>
<text x="238" y="407.9">Tolérances générales classe De précision NFT 58-000</text>
<text x="423" y="402.9">V6</text>
<text x="35.8" y="416.8">H</text>
<text x="110" y="416.8">G</text>
<text x="481" y="416.8">B</text>
<text x="555.2" y="416.8">A</text>
</g>
<g font-size="5" fill="#f00">
<text x="141.9" y="178.7">C</text>
<text x="261.9" y="178.7">E</text>
</g>
<g font-size="4.3">
<text x="397" y="356.5">CALMELS Patrick</text>
<text x="403" y="363">02/05/2020</text>
</g>
<g font-size="3.6">
<text x="560.4" y="354.6">I</text>
<text x="560.4" y="361.3">H</text>
<text x="560.4" y="368">G</text>
<text x="560.4" y="374.6">F</text>
<text x="560.4" y="381.3">E</text>
<text x="560.4" y="388">D</text>
<text x="560.4" y="394.6">C</text>
<text x="560.4" y="401.3">B</text>
<text x="560.4" y="408">A</text>
</g>
<g font-size="2.9">
<text x="573.1" y="354.4">_</text>
<text x="573.1" y="361.1">_</text>
<text x="573.1" y="367.7">_</text>
<text x="573.1" y="374.4">_</text>
<text x="573.1" y="381">_</text>
<text x="573.1" y="387.7">_</text>
<text x="573.1" y="394.4">_</text>
<text x="573.1" y="401.1">_</text>
<text x="573.1" y="407.7">_</text>
</g>
<g font-size="2.2">
<text x="395" y="352.1">DESIGNED BY:</text>
<text x="395" y="359.6">DATE:</text>
<text x="395" y="382.1">SIZE</text>
<text x="395" y="395.1">SCALE</text>
<text x="540" y="395.1">SHEET</text>
<text x="415" y="396.1">DRAWING NUMBER</text>
<text x="395" y="408.8">This drawing is our property; it can't be reproduced or communicated without our written agreement.</text>
</g>
</svg>
